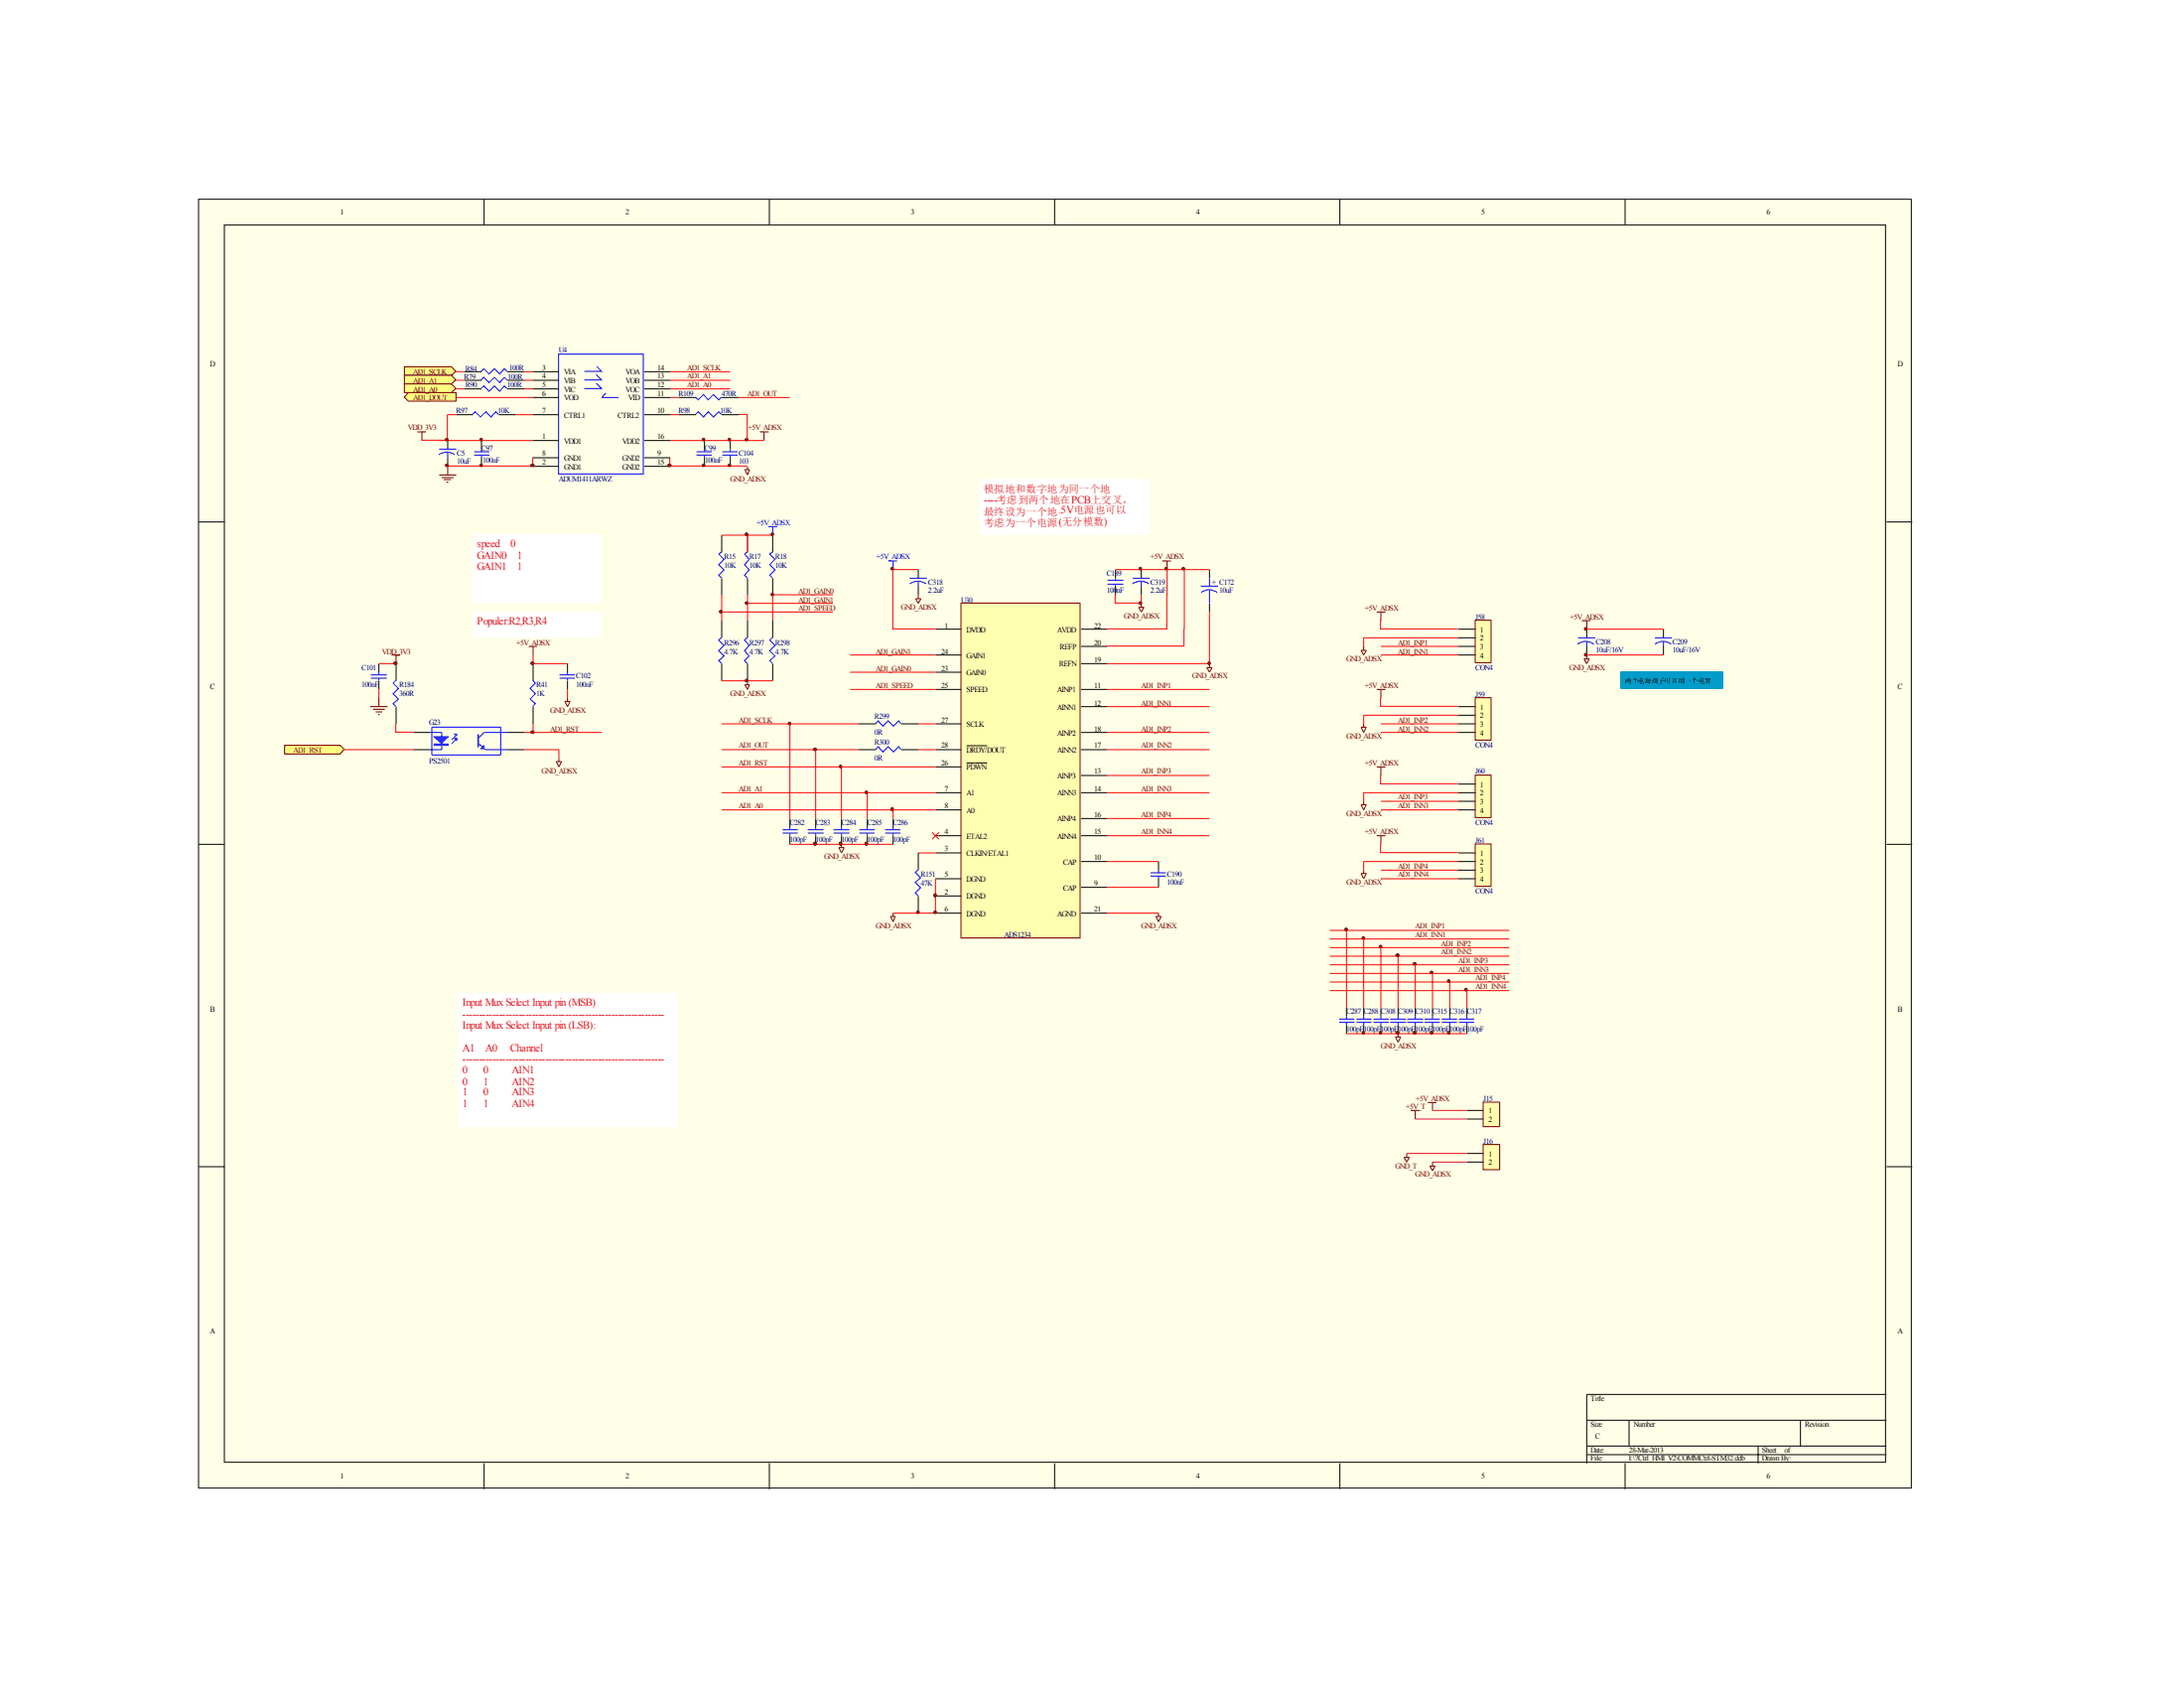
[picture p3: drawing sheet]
<svg xmlns="http://www.w3.org/2000/svg" width="279mm" height="216mm" viewBox="0 0 279 216" stroke-linecap="round" stroke-linejoin="round" font-family="sans-serif">
<path d="M25.4 25.5h219.1v164.8h-219.1z" fill="#ffffe8"/>
<g fill="none" stroke="#000" stroke-width=".13">
<path d="M25.4 25.5h219.1v164.8h-219.1zM28.7 28.8h212.5v158.2h-212.5zM61.9 25.5v3.3M98.4 25.5v3.3M134.9 25.5v3.3M171.4 25.5v3.3M207.9 25.5v3.3M25.4 66.8h3.3M241.3 66.8h3.3M109.9 92.6h2.2M109.9 95.9h2.2M115.3 92.6h2.2"/>
<path d="M115.3 95.9h2.2M25.4 108h3.3M241.3 108h3.3M25.4 149.2h3.3M241.3 149.2h3.3M241.3 178.4h-38.3v8.8M61.9 187.2v3.3M98.4 187.2v3.3M134.9 187.2v3.3M171.4 187.2v3.3M203 181.7h38.3M203 185h38.3"/>
<path d="M203 186.1h38.3M207.9 187.2v3.3M208.4 181.7v3.3M224.9 185v2.2M230.3 181.7v3.3"/>
</g>
<path d="M112 92.5l.4-.3 .5 .7 .7-.7 .7 .7 .7-.7 .2 .3M112 95.8l.4-.3 .5 .7 .7-.7 .7 .7 .7-.7 .2 .3" fill="none" stroke="#00f" stroke-width=".13"/>
<path d="M123 77.2h15.2v42.8h-15.2z" fill="#ffffb0"/>
<path d="M122.9 77.1h15.3v42.9h-15.3zM148.7 71.8h1.1M149.3 71.8v1.1" fill="none" stroke="#800000" stroke-width=".13"/>
<g fill="none" stroke="#000" stroke-width=".13">
<path d="M92.3 68.5v2.2M92.3 74v2.1M92.3 79.4v2.2M95.6 68.5v2.2M95.6 74v2.1M95.6 79.4v2.2M98.8 68.5v2.2M98.8 74v2.1M98.8 79.4v2.2M117.5 72.9v1.1M117.5 75v1.1M146 72.9v1.1"/>
<path d="M146 75v1.1M154.7 72.9v1.1M154.7 77.2v1.1M92.3 84.9v2.2M95.6 84.9v2.2M98.8 84.9v2.2M119.7 80.5h3.3M119.7 88.2h3.3M119.7 95.9h3.3M119.7 86h3.3M119.7 83.8h3.3M119.7 98.1h3.3"/>
<path d="M119.7 92.6h3.3M123.7 97.6h2.6M123.7 95.4h2.6M138.3 80.5h3.3M138.3 88.2h3.3M138.3 90.4h3.3M138.3 99.2h3.3M138.3 95.9h3.3M138.3 93.7h3.3M138.3 84.9h3.3M138.3 82.7h3.3M101 104.7v1.1"/>
<path d="M101 106.9v1.1M104.4 104.7v1.1M104.4 106.9v1.1M107.7 104.7v1.1M107.7 106.9v1.1M111 104.7v1.1M111 106.9v1.1M114.3 104.7v1.1M114.3 106.9v1.1M119.7 114.6h3.3M119.7 109.1h3.3M119.7 106.9h3.3"/>
<path d="M119.7 112.4h3.3M119.7 116.8h3.3M119.7 101.4h3.3M119.7 103.6h3.3M138.3 106.9h3.3M138.3 116.8h3.3M138.3 101.4h3.3M138.3 113.5h3.3M138.3 110.2h3.3M138.3 104.7h3.3M148.2 110.2v1.1M148.2 112.4v1.1"/>
<path d="M172.3 128.9v1.1M172.3 131.1v1.1M174.5 128.9v1.1M174.5 131.1v1.1M176.7 128.9v1.1M176.7 131.1v1.1M178.9 128.9v1.1M178.9 131.1v1.1M181.1 128.9v1.1M181.1 131.1v1.1M183.3 128.9v1.1M183.3 131.1v1.1"/>
<path d="M185.5 128.9v1.1M185.5 131.1v1.1M187.7 128.9v1.1M187.7 131.1v1.1"/>
</g>
<g fill="none" stroke="#00f" stroke-width=".13">
<path d="M92.3 70.6l-.4 .3 .7 .6-.7 .7 .7 .7-.7 .7 .4 .3M95.6 70.6l-.4 .3 .6 .6-.6 .7 .6 .7-.6 .7 .4 .3M98.3 67.4h1.1M98.8 70.6l-.3 .3 .6 .6-.6 .7 .6 .7-.6 .7 .3 .3M98.8 67.4v1.1M113.7 71.8h1.1M114.3 71.8v1.1M116.4 74h2.2M116.4 74.7a1.7 1.7 0 0 1 2.1 0M117.5 74.4v.6M144.9 74.7a1.78 1.78 0 0 1 2.1 0M144.9 74h2.2"/>
<path d="M146 74.4v.6M153.6 75h2.2M153.7 75.8a1.7 1.7 0 0 1 2 0M154.7 74v1M154.7 75.5v1.7M92.3 81.5l-.4 .4 .7 .6-.7 .7 .7 .7-.7 .6 .4 .3M95.6 81.5l-.4 .4 .6 .6-.6 .7 .6 .7-.6 .6 .4 .3M98.8 81.5l-.3 .4 .6 .6-.6 .7 .6 .7-.6 .6 .3 .3M100.1 106.6h2M100.1 106.1h2M101 105.8v.3M101 106.6v.3"/>
<path d="M103.3 106.6h2.1M103.3 106.1h2.1M104.4 105.8v.3M104.4 106.6v.3M106.6 106.6h2.1M106.6 106.1h2.1M107.7 105.8v.3M107.7 106.6v.3M109.9 106.6h2M109.9 106.1h2M111 105.8v.3M111 106.6v.3"/>
<path d="M113.2 106.6h2M113.2 106.1h2M114.3 105.8v.3M114.3 106.6v.3M147.2 112.1h1.9M147.2 111.6h1.9M148.2 111.3v.3M148.2 112.1v.3M171.3 130.8h2M171.3 130.3h2M172.3 130v.3M172.3 130.8v.3"/>
<path d="M173.5 130.8h2M173.5 130.3h2M174.5 130v.3M174.5 130.8v.3M175.7 130.8h2M175.7 130.3h2M176.7 130v.3M176.7 130.8v.3M177.8 130.8h2.1M177.8 130.3h2.1M178.9 130v.3M178.9 130.8v.3"/>
<path d="M180 130.8h2.1M180 130.3h2.1M181.1 130v.3M181.1 130.8v.3M182.2 130.8h2M182.2 130.3h2M183.3 130v.3M183.3 130.8v.3M184.4 130.8h2M184.4 130.3h2M185.5 130v.3M185.5 130.8v.3"/>
<path d="M186.6 130.8h2M186.6 130.3h2M187.7 130v.3M187.7 130.8v.3"/>
</g>
<g fill="none" stroke="#f00" stroke-width=".13">
<path d="M92.3 68.5h6.5M92.3 76.1v3.3M92.3 78.3h14.3M95.6 68.5v2.2M95.6 76.1v3.3M95.6 77.2h11M106.6 76.1h-7.8v3.3M114.2 72.8v7.6h5.4M114.3 72.9h3.2M146 72.9h8.7M146 76.1v1.1M149.3 76v4.4h-7.7"/>
<path d="M149.3 72.9v3.2M154.7 78.3v6.6h-3.2M92.3 87.1h6.5M92.3 92.6h17.6M92.3 95.9h17.6M92.3 98.1h27.4M101 92.6v12.1M104.4 95.9v8.8M107.7 98.1v6.6M108.8 83.8h10.9M108.8 86h10.9M108.8 88.2h10.9"/>
<path d="M117.5 92.6h2.2M117.5 95.9h2.2M141.6 88.2h13.1M141.6 95.9h13.1M141.6 84.9h2.2M141.6 90.4h13.1M141.6 93.7h13.1M141.6 99.2h13.1M151.5 80.4v2.2h-9.9M92.3 103.6h27.4M99.9 101.4h19.8M101 108h13.3"/>
<path d="M111 101.4v3.3M114.3 103.6v1.1M117.5 109.1h2.2M119.3 106.5l.8 .8M119.7 112.4v4.4h-5.4M120.1 106.5l-.8 .8M141.6 101.4h13.1M141.6 116.8h6.6M141.6 110.2h6.6M141.6 113.5h6.6M141.6 104.7h13.1M141.6 106.9h13.1"/>
<path d="M170.1 119h23M172.3 119v9.9M170.1 120.1h23M170.1 121.2h23M170.1 122.3h23M170.1 123.4h23M170.1 124.5h23M170.1 125.6h23M170.1 126.7h23M172.3 132.2h15.4M174.5 120.1v8.8M176.7 121.2v7.7"/>
<path d="M178.9 122.3v6.6M181.1 123.4v5.5M183.3 124.5v4.4M185.5 125.6v3.3M187.7 126.7v2.2"/>
</g>
<path d="M188.8 99.2h2v5.4h-2z" fill="#ffffb0"/>
<path d="M188.7 99.1h2.1v5.5h-2.1z" fill="none" stroke="#800000" stroke-width=".13"/>
<path d="M186.6 100.3h2.2M186.6 101.4h2.2M186.6 102.5h2.2M186.6 103.6h2.2" fill="none" stroke="#000" stroke-width=".13"/>
<path d="M188.8 108h2v5.4h-2z" fill="#ffffb0"/>
<path d="M188.7 107.9h2.1v5.5h-2.1z" fill="none" stroke="#800000" stroke-width=".13"/>
<path d="M186.6 109.1h2.2M186.6 110.2h2.2M186.6 111.3h2.2M186.6 112.4h2.2" fill="none" stroke="#000" stroke-width=".13"/>
<path d="M188.8 89.3h2v5.4h-2z" fill="#ffffb0"/>
<path d="M188.7 89.2h2.1v5.5h-2.1z" fill="none" stroke="#800000" stroke-width=".13"/>
<path d="M186.6 90.4h2.2M186.6 91.5h2.2M186.6 92.6h2.2M186.6 93.7h2.2" fill="none" stroke="#000" stroke-width=".13"/>
<path d="M188.8 79.4h2v5.4h-2z" fill="#ffffb0"/>
<path d="M176.1 78.3h1.1M176.7 78.3v1.1M188.7 79.3h2.1v5.5h-2.1zM202.4 79.4h1.1M203 79.4v1.1M176.1 88.2h1.1M176.1 98.1h1.1M176.7 88.2v1.1M176.7 98.1v1.1M176.1 106.9h1.1M176.7 106.9v1.1" fill="none" stroke="#800000" stroke-width=".13"/>
<path d="M142.7 72.9v1.1M142.7 75v1.1M186.6 80.5h2.2M186.6 81.6h2.2M186.6 82.7h2.2M186.6 83.8h2.2" fill="none" stroke="#000" stroke-width=".13"/>
<g fill="none" stroke="#f00" stroke-width=".13">
<path d="M142.7 76v1.1h3.3M142.7 72.9h3.3M151.5 72.9v7.6M176.6 79.3v1.1h9.9M143.8 84.9h7.7M176.6 89.2v1.1h9.9M176.6 99.1v1.1h9.9M176.7 82.7h9.9M176.7 83.8h9.9M176.7 92.6h9.9M176.7 93.7h9.9M186.6 81.6h-12.1v1.1"/>
<path d="M186.6 91.5h-12.1v1.1M203 83.8h9.8M203 80.5h9.8M92.3 101.4h7.6M176.6 107.9v1.2h9.9M176.7 102.5h9.9M176.7 103.6h9.9M176.7 111.3h9.9M176.7 112.4h9.9M186.6 101.4h-12.1v1.1M186.6 110.2h-12.1v1.1"/>
</g>
<path d="M141.7 74.7h2M141.7 74.2h2M142.7 74v.2M142.7 74.7v.3" fill="none" stroke="#00f" stroke-width=".13"/>
<path d="M60.5 78.3h16.4v3.1h-16.4z" fill="#fff"/>
<path d="M60.5 78.2h16.4v3.2h-16.4z" fill="none" stroke="#fff" stroke-width=".13"/>
<path d="M58.7 127.2h28v16.9h-28z" fill="#fff"/>
<path d="M58.6 127.1h28.1v17h-28.1z" fill="none" stroke="#fff" stroke-width=".13"/>
<g fill="#800000" stroke="#800000" stroke-width=".13">
<path d="M114 103.4h.3v.3h-.3z" fill-rule="evenodd"/>
<path d="M104.1 95.7h.3v.3h-.3z" fill-rule="evenodd"/>
<path d="M119.5 114.4h.3v.3h-.3z" fill-rule="evenodd"/>
<path d="M110.7 107.8h.2v.3h-.2z" fill-rule="evenodd"/>
<circle cx="95.5" cy="77.1" r=".17"/>
<circle cx="92.2" cy="78.2" r=".17"/>
<circle cx="110.8" cy="101.3" r=".17"/>
<circle cx="107.5" cy="98" r=".17"/>
<circle cx="101" cy="92.5" r=".17"/>
<circle cx="151.4" cy="72.7" r=".17"/>
<circle cx="119.6" cy="116.7" r=".17"/>
<circle cx="98.8" cy="76" r=".17"/>
<circle cx="95.5" cy="68.3" r=".17"/>
<circle cx="104.3" cy="107.9" r=".21"/>
<circle cx="145.9" cy="72.7" r=".17"/>
<circle cx="117.4" cy="116.7" r=".17"/>
</g>
<path d="M203 80.5v1.1M203 82.7v1.1M212.8 80.5v1.1M212.8 82.7v1.1M117.5 109.1v2.2M117.5 114.6v2.2" fill="none" stroke="#000" stroke-width=".13"/>
<path d="M201.8 82.4a1.7 1.7 0 0 1 2.1 0M201.9 81.6h2.2M203 82.1v.6M211.7 81.6h2.2M211.7 82.4a1.7 1.7 0 0 1 2.1 0M212.8 82.1v.6M117.4 111.3l-.3 .3 .7 .7-.7 .6 .7 .6-.7 .7 .3 .4" fill="none" stroke="#00f" stroke-width=".13"/>
<path d="M207.4 86h13v2.1h-13z" fill="#009cca"/>
<path d="M207.3 85.9h13.1v2.2h-13.1z" fill="none" stroke="#009cca" stroke-width=".13"/>
<path d="M125.5 61.4h21.5v6.9h-21.5z" fill="#fff"/>
<path d="M125.4 61.3h21.6v7h-21.6z" fill="none" stroke="#fff" stroke-width=".13"/>
<path d="M189.8 141.1h2.1v3h-2.1z" fill="#ffffb0"/>
<path d="M180.5 142h1.1M181.1 142v1.1M189.7 141h2.2v3.1h-2.2z" fill="none" stroke="#800000" stroke-width=".13"/>
<path d="M187.7 142h2.1M187.7 143.1h2.1" fill="none" stroke="#000" stroke-width=".13"/>
<path d="M181.1 143.1h6.6M183.3 142h4.4" fill="none" stroke="#ee0e22" stroke-width=".13"/>
<path d="M189.8 146.5h2.1v3.1h-2.1z" fill="#ffffb0"/>
<path d="M179.6 148h.7l-.3 .6zM180 147.5v.5M189.7 146.4h2.2v3.2h-2.2z" fill="none" stroke="#800000" stroke-width=".13"/>
<path d="M187.7 147.5h2.1M187.7 148.6h2.1" fill="none" stroke="#000" stroke-width=".13"/>
<path d="M180 147.5h7.7M183.3 148.6h4.4" fill="none" stroke="#ee0e22" stroke-width=".13"/>
<path d="M52.2 50.2h6.1v1.1h-6.1l-.5-.5z" fill-rule="evenodd" fill="#ffff80" stroke="#800000" stroke-width=".13"/>
<path d="M57.3 56.3v1.1M57.3 58.5v1.1M58.4 53h2.1M61.6 56.3v1.1M61.6 58.5v1.1M63.8 53h2.2M86.8 53h2.2M90.1 56.3v1.1M90.1 58.5v1.1M92.3 53h2.2M93.4 56.3v1.1M93.4 58.5v1.1" fill="none" stroke="#000" stroke-width=".13"/>
<g fill="none" stroke="#00f" stroke-width=".13">
<path d="M56.1 58.2a1.7 1.7 0 0 1 2.1 0M56.2 57.4h2.2M57.3 57.9v.6M60.5 53l.3-.3 .7 .6 .6-.6 .7 .6 .6-.6 .4 .3M60.7 58.2h1.9M60.7 57.8h1.9M61.6 57.4v.4M61.6 58.2v.3M89 53l.3-.3 .7 .6 .6-.6 .7 .6 .6-.6 .4 .3M89.1 58.2h2M89.1 57.8h2M90.1 57.4v.4"/>
<path d="M90.1 58.2v.3M92.4 58.2h2M92.4 57.8h2M93.4 57.4v.4M93.4 58.2v.3"/>
</g>
<path d="M53.4 55.2h1.1M54 55.2v1.1M57.3 59.6v1.1M95.6 59.6v.5M97.2 55.2h1.1M97.7 55.2v1.1M56.2 60.7h2.2M56.5 61.1h1.5M56.8 61.3h.9M57.1 61.7h.3M95.3 60.1h.6l-.3 .6z" fill="none" stroke="#800000" stroke-width=".13"/>
<path d="M56.2 56.3h12M57.2 53v3.3h-3.3M57.3 53h1.1M66 53h2.2M85.7 58.5v1.1h9.9M85.7 53h1.1M85.7 56.3h12M94.5 53h1.1v3.3" fill="none" stroke="#f00" stroke-width=".13"/>
<g fill="#ffff80" stroke="#800000" stroke-width=".13">
<path d="M51.7 46.9h6l.6 .6-.6 .5h-6z" fill-rule="evenodd"/>
<path d="M51.7 48h6l.6 .6-.6 .5h-6z" fill-rule="evenodd"/>
<path d="M51.7 49.1h6l.6 .6-.6 .5h-6z" fill-rule="evenodd"/>
</g>
<g fill="none" stroke="#000" stroke-width=".13">
<path d="M59.4 47.5h2.2M59.4 48.6h2.2M59.4 49.7h2.2M64.9 47.5h2.2M64.9 48.6h2.2M64.9 49.7h2.2M86.8 50.8h2.2M92.3 50.8h2.2M48.5 84.9v1.1M48.5 87.1v1.1M50.7 84.9v2.2M50.7 90.4v2.2"/>
<path d="M52.9 93.7h2.2M52.9 95.9h2.2M64.9 93.7h2.2M64.9 95.9h2.2M68.2 84.9v2.2M68.2 90.4v2.2M72.6 84.9v1.1M72.6 87.1v1.1"/>
</g>
<g fill="none" stroke="#00f" stroke-width=".13">
<path d="M61.6 47.5l.3-.3 .7 .6 .6-.6 .7 .6 .6-.6 .4 .3M61.6 48.6l.3-.3 .7 .6 .6-.6 .7 .6 .6-.6 .4 .3M61.6 49.7l.3-.3 .7 .6 .6-.6 .7 .6 .6-.6 .4 .3M89 50.8l.3 .3 .7-.6 .6 .6 .7-.6 .6 .6 .4-.3M47.5 86.7h2M47.5 86.3h2M48.5 86v.3M48.5 86.7v.4M50.6 87l-.3 .4 .7 .7-.7 .6 .7 .7-.7 .6 .3 .3M55.1 93.7h1.4v2.2h-1.4M55.2 93h8.9v3.6h-8.9zM58.5 94.4l-.7 .7"/>
<path d="M58.5 93.9l-.7 .7M61.3 95.1l.8 .8h2.8M64.9 93.7h-3l-.6 .7M68.2 87l.3 .4-.7 .7 .7 .6-.7 .7 .7 .6-.3 .3M71.6 86.7h1.9M71.6 86.3h1.9M72.6 86v.3M72.6 86.7v.4"/>
</g>
<path d="M58.4 47.5h1M58.4 48.6h1M58.4 49.7h1M85.7 50.8h1.1" fill="none" stroke="#ee0e22" stroke-width=".13"/>
<g fill="none" stroke="#f00" stroke-width=".13">
<path d="M58.4 50.8h9.8M67.1 49.7h1.1M67.1 48.6h1.1M67.1 47.5h1.1M85.7 49.7h7.7M85.7 48.6h7.7M85.7 47.5h7.7M94.5 50.8h6.5M44.1 95.9h8.8M48.5 84.9h2.2M48.5 88.2v1.1M50.6 92.5v1.1h2.2"/>
<path d="M67.1 95.9h4.4v1.1M67.1 93.7h9.9M68.2 83.8v1.1h4.4M68.2 92.6v1.1M72.6 88.2v1.1"/>
</g>
<g fill="#800000" stroke="#800000" stroke-width=".13">
<path d="M68 84.7h.3v.3h-.3z" fill-rule="evenodd"/>
<path d="M68 93.5h.3v.3h-.3z" fill-rule="evenodd"/>
<path d="M50.4 84.7h.3v.3h-.3z" fill-rule="evenodd"/>
<path d="M107.4 107.8h.2v.3h-.2z" fill-rule="evenodd"/>
<path d="M180.8 132h.3v.2h-.3z" fill-rule="evenodd"/>
<path d="M180.8 123.2h.3v.2h-.3z" fill-rule="evenodd"/>
<path d="M178.6 122.1h.3v.2h-.3z" fill-rule="evenodd"/>
<path d="M178.6 132h.3v.2h-.3z" fill-rule="evenodd"/>
<circle cx="61.6" cy="56.2" r=".17"/>
<circle cx="57.2" cy="56.2" r=".17"/>
<circle cx="90" cy="56.2" r=".17"/>
<circle cx="90" cy="59.5" r=".17"/>
<circle cx="93.3" cy="56.2" r=".17"/>
<circle cx="93.3" cy="59.5" r=".17"/>
<circle cx="95.5" cy="56.2" r=".17"/>
<circle cx="149.2" cy="72.7" r=".17"/>
<circle cx="145.9" cy="77.1" r=".17"/>
<circle cx="154.7" cy="84.8" r=".17"/>
<circle cx="183.1" cy="132.1" r=".17"/>
<circle cx="185.3" cy="132.1" r=".17"/>
<circle cx="176.6" cy="132.1" r=".17"/>
<circle cx="174.4" cy="132.1" r=".17"/>
<circle cx="187.5" cy="126.6" r=".17"/>
<circle cx="185.3" cy="125.5" r=".17"/>
<circle cx="183.1" cy="124.4" r=".17"/>
<circle cx="176.6" cy="121.1" r=".17"/>
<circle cx="174.4" cy="120" r=".17"/>
<circle cx="172.2" cy="118.9" r=".17"/>
<circle cx="202.9" cy="80.4" r=".17"/>
<circle cx="202.9" cy="83.7" r=".17"/>
<circle cx="114.1" cy="72.7" r=".17"/>
<circle cx="98.8" cy="68.3" r=".17"/>
<circle cx="95.5" cy="87" r=".17"/>
</g>
<g fill="none" stroke="#800000" stroke-width=".13">
<path d="M117.1 76.6h.7l-.3 .6zM117.5 76.1v.5M145.7 77.7h.6l-.3 .6zM146 77.2v.5M47.4 90.4h2.2M47.7 90.7h1.5M48 91.1h.9M48.4 91.4h.2M48.5 89.3v1.1M50.1 83.8h1.1M50.7 83.8v1.1M67.7 82.7h1"/>
<path d="M68.2 82.7v1.1M71.2 97.4h.6l-.3 .7zM71.5 97v.4M72.3 89.7h.6l-.3 .7zM72.6 89.3v.4M95.3 87.6h.6l-.3 .6zM95.6 87.1v.5M154.4 85.4h.7l-.4 .6zM154.7 84.9v.5M174.1 83.2h.7l-.3 .6zM174.1 93h.7l-.3 .7zM174.5 82.7v.5"/>
<path d="M174.5 92.6v.4M202.6 84.3h.7l-.3 .6zM203 83.8v.5M107.3 108.4h.7l-.3 .7zM107.7 108v.4M113.9 117.2h.6l-.2 .7zM114.3 116.8v.4M147.9 117.2h.6l-.3 .7zM148.2 116.8v.4M174.1 102.9h.7l-.3 .7zM174.1 111.7h.7l-.3 .7zM174.5 102.5v.4"/>
<path d="M174.5 111.3v.4M178.5 132.6h.7l-.3 .7zM178.9 132.2v.4M182.7 141h1.1M182.9 149.1h.7l-.3 .6zM183.3 141v1M183.3 148.6v.5"/>
</g>
<g fill="#00f" stroke="#00f" stroke-width=".13">
<path d="M55.5 94.2h1.8l-.8 .9z"/>
<path d="M58.2 93.9h.2v.2z"/>
<path d="M58.2 94.4h.2v.3z"/>
<path d="M61.9 95.4v.4h-.3z"/>
<path d="M55.5 95.2h1.8v.1h-1.8z" fill-rule="evenodd"/>
<path d="M61.1 94h.1v1.5h-.1z" fill-rule="evenodd"/>
</g>
<path d="M36.4 95.3h7.1l.5 .5-.5 .6h-7.1z" fill-rule="evenodd" fill="#ffff80" stroke="#800000" stroke-width=".13"/>
<path d="M68.2 58.5v1.1h-11" fill="none" stroke="#f00" stroke-width=".13"/>
<g fill="#800000" stroke="#800000" stroke-width=".13">
<path d="M68 59.4h.3v.2h-.3z" fill-rule="evenodd"/>
<path d="M85.5 59.4h.3v.2h-.3z" fill-rule="evenodd"/>
<circle cx="57.2" cy="59.5" r=".17"/>
<circle cx="61.6" cy="59.5" r=".17"/>
</g>
<path d="M71.5 45.3h10.8v15.3h-10.8zM76.3 47.9l.7 .7h-2.2M76.3 49l.7 .7h-2.2M76.4 46.9l.6 .6h-2.2M77.5 50.2l-.5 .6h2.1" fill="none" stroke="#00f" stroke-width=".13"/>
<g fill="none" stroke="#000" stroke-width=".13">
<path d="M68.2 59.6h3.3M68.2 50.8h3.3M68.2 49.7h3.3M68.2 48.6h3.3M68.2 47.5h3.3M68.2 58.5h3.3M68.2 53h3.3M68.2 56.3h3.3M82.4 59.6h3.3M82.4 50.8h3.3M82.4 49.7h3.3M82.4 48.6h3.3"/>
<path d="M82.4 47.5h3.3M82.4 58.5h3.3M82.4 53h3.3M82.4 56.3h3.3"/>
</g>
<path d="M60.5 68.5h16.4v8.5h-16.4z" fill="#fff"/>
<path d="M60.5 68.4h16.4v8.6h-16.4z" fill="none" stroke="#fff" stroke-width=".13"/>
<g font-size="1.4" fill="#ee0e22">
<text x="125.9" y="64.4">----考虑到两个地在PCB上交叉，</text>
<text x="61" y="70">speed</text>
<text x="61" y="71.5">GAIN0</text>
<text x="65.3" y="70">0</text>
<text x="66.2" y="71.5">1</text>
<text x="61" y="72.9">GAIN1</text>
<text x="66.2" y="72.9">1</text>
<text x="61" y="79.9">Populer:R2,R3,R4</text>
<text x="59.2" y="128.7">Input Mux Select Input pin (MSB)</text>
<text x="59.2" y="130.1">-------------------------------------------------------------</text>
<text x="59.2" y="131.6">Input Mux Select Input pin (LSB):</text>
<text x="59.2" y="134.5">A1</text>
<text x="59.2" y="135.9">-------------------------------------------------------------</text>
<text x="59.2" y="137.3">0</text>
<text x="61.8" y="137.3">0</text>
<text x="62.1" y="134.5">A0</text>
<text x="65.3" y="134.5">Channel</text>
<text x="65.5" y="137.3">AIN1</text>
<text x="59.2" y="138.8">0</text>
<text x="59.2" y="140.1">1</text>
<text x="59.2" y="141.6">1</text>
<text x="61.8" y="138.8">1</text>
<text x="61.8" y="140.1">0</text>
<text x="61.8" y="141.6">1</text>
<text x="65.5" y="138.8">AIN2</text>
<text x="65.5" y="140.1">AIN3</text>
<text x="65.5" y="141.6">AIN4</text>
</g>
<g font-size="1.3" fill="#ee0e22">
<text x="125.9" y="65.9">最终设为一个地.5V电源也可以</text>
<text x="125.9" y="63">模拟地和数字地为同一个地</text>
<text x="125.9" y="67.3">考虑为一个电源(无分模数)</text>
</g>
<g font-size="1">
<text x="43.5" y="27.4">1</text>
<text x="80" y="27.4">2</text>
<text x="116.5" y="27.4">3</text>
<text x="153" y="27.4">4</text>
<text x="189.5" y="27.4">5</text>
<text x="226" y="27.4">6</text>
<text x="26.8" y="46.9">D</text>
<text x="69.3" y="47.3">3</text>
<text x="72.1" y="47.9">VIA</text>
<text x="80" y="47.9">VOA</text>
<text x="84.1" y="47.3">14</text>
<text x="242.8" y="46.9">D</text>
<text x="69.3" y="50.6">6</text>
<text x="69.3" y="49.5">5</text>
<text x="69.3" y="48.4">4</text>
<text x="69.3" y="52.8">7</text>
<text x="72.1" y="51.2">VOD</text>
<text x="72.1" y="50.1">VIC</text>
<text x="72.1" y="49">VIB</text>
<text x="72.1" y="53.4">CTRL1</text>
<text x="79" y="53.4">CTRL2</text>
<text x="80" y="50.1">VOC</text>
<text x="80" y="49">VOB</text>
<text x="80.4" y="51.2">VID</text>
<text x="84.1" y="49.5">12</text>
<text x="84.1" y="48.4">13</text>
<text x="84.1" y="50.6">11</text>
<text x="84.1" y="52.8">10</text>
<text x="69.3" y="59.4">2</text>
<text x="69.3" y="56.1">1</text>
<text x="69.3" y="58.3">8</text>
<text x="72.1" y="56.7">VDD1</text>
<text x="72.1" y="58.9">GND1</text>
<text x="79.6" y="58.9">GND2</text>
<text x="79.6" y="56.7">VDD2</text>
<text x="84.1" y="58.3">9</text>
<text x="84.1" y="56.1">16</text>
<text x="84.1" y="59.4">15</text>
<text x="72.1" y="60">GND1</text>
<text x="79.6" y="60">GND2</text>
<text x="120.4" y="83.6">24</text>
<text x="120.8" y="80.3">1</text>
<text x="123.6" y="80.8">DVDD</text>
<text x="135.2" y="80.8">AVDD</text>
<text x="135.6" y="83">REFP</text>
<text x="140" y="82.5">20</text>
<text x="140" y="80.3">22</text>
<text x="189.3" y="80.8">1</text>
<text x="189.3" y="81.9">2</text>
<text x="189.3" y="83">3</text>
<text x="26.8" y="88.1">C</text>
<text x="120.4" y="85.8">23</text>
<text x="120.4" y="88">25</text>
<text x="123.6" y="86.4">GAIN0</text>
<text x="123.6" y="84.2">GAIN1</text>
<text x="123.6" y="88.6">SPEED</text>
<text x="135.2" y="88.6">AINP1</text>
<text x="135.5" y="85.3">REFN</text>
<text x="140" y="88">11</text>
<text x="140" y="84.7">19</text>
<text x="189.3" y="84.2">4</text>
<text x="242.8" y="88.1">C</text>
<text x="120.4" y="92.4">27</text>
<text x="120.4" y="95.7">28</text>
<text x="123.6" y="93">SCLK</text>
<text x="135.2" y="90.8">AINN1</text>
<text x="135.2" y="94.1">AINP2</text>
<text x="140" y="90.2">12</text>
<text x="140" y="95.7">17</text>
<text x="140" y="93.5">18</text>
<text x="189.3" y="90.8">1</text>
<text x="189.3" y="91.9">2</text>
<text x="189.3" y="93">3</text>
<text x="189.3" y="94.1">4</text>
<text x="120.4" y="97.9">26</text>
<text x="120.8" y="101.2">7</text>
<text x="123.6" y="101.8">A1</text>
<text x="123.6" y="98.5">PDWN</text>
<text x="123.6" y="96.3">DRDY/DOUT</text>
<text x="135.2" y="99.6">AINP3</text>
<text x="135.2" y="101.8">AINN3</text>
<text x="135.2" y="96.3">AINN2</text>
<text x="140" y="99">13</text>
<text x="140" y="101.2">14</text>
<text x="189.3" y="100.7">1</text>
<text x="189.3" y="101.8">2</text>
<text x="120.8" y="106.7">4</text>
<text x="120.8" y="103.4">8</text>
<text x="123.6" y="107.3">ETAL2</text>
<text x="123.6" y="104">A0</text>
<text x="135.2" y="107.3">AINN4</text>
<text x="135.2" y="105.1">AINP4</text>
<text x="140" y="106.7">15</text>
<text x="140" y="104.5">16</text>
<text x="189.3" y="102.9">3</text>
<text x="189.3" y="104">4</text>
<text x="120.8" y="108.9">3</text>
<text x="120.8" y="112.2">5</text>
<text x="123.6" y="109.5">CLKIN/ETAL1</text>
<text x="123.6" y="112.8">DGND</text>
<text x="136" y="113.9">CAP</text>
<text x="136" y="110.6">CAP</text>
<text x="140" y="113.3">9</text>
<text x="140" y="110">10</text>
<text x="189.3" y="109.5">1</text>
<text x="189.3" y="110.6">2</text>
<text x="189.3" y="111.7">3</text>
<text x="189.3" y="112.8">4</text>
<text x="120.8" y="114.4">2</text>
<text x="120.8" y="116.6">6</text>
<text x="123.6" y="115">DGND</text>
<text x="123.6" y="117.2">DGND</text>
<text x="135.2" y="117.2">AGND</text>
<text x="140" y="116.6">21</text>
<text x="26.8" y="129.4">B</text>
<text x="242.8" y="129.4">B</text>
<text x="190.4" y="142.4">1</text>
<text x="190.4" y="143.5">2</text>
<text x="190.4" y="147.9">1</text>
<text x="190.4" y="149">2</text>
<text x="26.8" y="170.6">A</text>
<text x="242.8" y="170.6">A</text>
<text x="203.5" y="179.2">Title</text>
<text x="203.5" y="182.5">Size</text>
<text x="203.5" y="185.8">Date:</text>
<text x="204.1" y="184.1">C</text>
<text x="208.4" y="185.8">28-Mar-2013</text>
<text x="209" y="182.5">Number</text>
<text x="225.4" y="185.8">Sheet</text>
<text x="228.3" y="185.8">of</text>
<text x="230.9" y="182.5">Revision</text>
<text x="43.5" y="189.1">1</text>
<text x="80" y="189.1">2</text>
<text x="116.5" y="189.1">3</text>
<text x="153" y="189.1">4</text>
<text x="189.5" y="189.1">5</text>
<text x="203.5" y="186.9">File:</text>
<text x="208.4" y="186.9">I:\7Ctrl_HMI_V2\COMMCtrl-STM32.ddb</text>
<text x="225.4" y="186.9">Drawn By:</text>
<text x="226" y="189.1">6</text>
</g>
<g font-size="1" fill="#800000">
<text x="52.8" y="47.9">AD1_SCLK</text>
<text x="87.9" y="47.3">AD1_SCLK</text>
<text x="52.8" y="51.2">AD1_DOUT</text>
<text x="52.8" y="49">AD1_A1</text>
<text x="52.8" y="50.1">AD1_A0</text>
<text x="87.9" y="49.5">AD1_A0</text>
<text x="87.9" y="48.4">AD1_A1</text>
<text x="95.6" y="50.6">AD1_OUT</text>
<text x="52.2" y="55">VDD_3V3</text>
<text x="95.7" y="55">+5V_ADSX</text>
<text x="93.4" y="61.5">GND_ADSX</text>
<text x="147.2" y="71.5">+5V_ADSX</text>
<text x="102.1" y="75.9">AD1_GAIN0</text>
<text x="102.1" y="77">AD1_GAIN1</text>
<text x="115.2" y="78">GND_ADSX</text>
<text x="48.9" y="83.6">VDD_3V3</text>
<text x="66" y="82.5">+5V_ADSX</text>
<text x="102.1" y="78.1">AD1_SPEED</text>
<text x="112" y="83.6">AD1_GAIN1</text>
<text x="143.8" y="79.1">GND_ADSX</text>
<text x="174.6" y="78.1">+5V_ADSX</text>
<text x="178.8" y="82.5">AD1_INP1</text>
<text x="178.8" y="83.6">AD1_INN1</text>
<text x="200.8" y="79.2">+5V_ADSX</text>
<text x="93.4" y="89">GND_ADSX</text>
<text x="112" y="88">AD1_SPEED</text>
<text x="112" y="85.8">AD1_GAIN0</text>
<text x="146" y="88">AD1_INP1</text>
<text x="152.5" y="86.8">GND_ADSX</text>
<text x="172.2" y="84.6">GND_ADSX</text>
<text x="174.6" y="88">+5V_ADSX</text>
<text x="200.8" y="85.7">GND_ADSX</text>
<text x="70.4" y="91.2">GND_ADSX</text>
<text x="70.4" y="93.5">AD1_RST</text>
<text x="94.5" y="92.4">AD1_SCLK</text>
<text x="94.5" y="95.7">AD1_OUT</text>
<text x="146" y="93.5">AD1_INP2</text>
<text x="146" y="90.2">AD1_INN1</text>
<text x="146" y="95.7">AD1_INN2</text>
<text x="172.2" y="94.5">GND_ADSX</text>
<text x="178.8" y="92.4">AD1_INP2</text>
<text x="178.8" y="93.5">AD1_INN2</text>
<text x="37.5" y="96.3">AD1_RST</text>
<text x="69.3" y="98.9">GND_ADSX</text>
<text x="94.5" y="97.9">AD1_RST</text>
<text x="94.5" y="101.2">AD1_A1</text>
<text x="146" y="99">AD1_INP3</text>
<text x="146" y="101.2">AD1_INN3</text>
<text x="174.6" y="97.9">+5V_ADSX</text>
<text x="94.5" y="103.4">AD1_A0</text>
<text x="146" y="104.5">AD1_INP4</text>
<text x="146" y="106.7">AD1_INN4</text>
<text x="172.2" y="104.4">GND_ADSX</text>
<text x="174.6" y="106.7">+5V_ADSX</text>
<text x="178.8" y="102.3">AD1_INP3</text>
<text x="178.8" y="103.4">AD1_INN3</text>
<text x="105.4" y="109.9">GND_ADSX</text>
<text x="172.2" y="113.2">GND_ADSX</text>
<text x="178.8" y="111.1">AD1_INP4</text>
<text x="178.8" y="112.2">AD1_INN4</text>
<text x="112" y="118.7">GND_ADSX</text>
<text x="146" y="118.7">GND_ADSX</text>
<text x="181" y="119.9">AD1_INN1</text>
<text x="181" y="118.8">AD1_INP1</text>
<text x="184.3" y="122.1">AD1_INN2</text>
<text x="184.3" y="121">AD1_INP2</text>
<text x="186.5" y="124.3">AD1_INN3</text>
<text x="186.5" y="123.2">AD1_INP3</text>
<text x="188.7" y="125.4">AD1_INP4</text>
<text x="188.7" y="126.5">AD1_INN4</text>
<text x="176.6" y="134.1">GND_ADSX</text>
<text x="179.8" y="141.9">+5V_T</text>
<text x="181.1" y="140.8">+5V_ADSX</text>
<text x="178.5" y="149.4">GND_T</text>
<text x="181" y="150.5">GND_ADSX</text>
</g>
<g font-size="1" fill="#000080">
<text x="59.5" y="47.5">R84</text>
<text x="65.1" y="47.3">100R</text>
<text x="71.5" y="45.1">U4</text>
<text x="58.3" y="52.8">R97</text>
<text x="59.4" y="48.5">R79</text>
<text x="59.5" y="49.5">R90</text>
<text x="63.7" y="52.8">10K</text>
<text x="64.9" y="49.5">100R</text>
<text x="64.9" y="48.5">100R</text>
<text x="86.8" y="52.8">R98</text>
<text x="86.8" y="50.7">R109</text>
<text x="92.1" y="52.8">10K</text>
<text x="92.3" y="50.7">470R</text>
<text x="58.4" y="58.2">C5</text>
<text x="58.4" y="59.3">10uF</text>
<text x="61.6" y="57.6">C97</text>
<text x="61.7" y="59.2">100nF</text>
<text x="90.1" y="57.6">C99</text>
<text x="90.2" y="59.2">100nF</text>
<text x="94.5" y="58.2">C104</text>
<text x="94.5" y="59.3">103</text>
<text x="71.5" y="61.6">ADUM1411ARWZ</text>
<text x="92.6" y="71.5">R15</text>
<text x="95.8" y="71.5">R17</text>
<text x="99.2" y="71.5">R18</text>
<text x="92.6" y="72.6">10K</text>
<text x="95.8" y="72.6">10K</text>
<text x="99.2" y="72.6">10K</text>
<text x="118.7" y="74.8">C318</text>
<text x="118.7" y="75.8">2.2uF</text>
<text x="122.9" y="77">U30</text>
<text x="141.6" y="73.7">C189</text>
<text x="141.6" y="75.8">100nF</text>
<text x="147.2" y="74.8">C319</text>
<text x="147.2" y="75.8">2.2uF</text>
<text x="155" y="74.8">+ C172</text>
<text x="156" y="75.8">10uF</text>
<text x="92.6" y="82.5">R296</text>
<text x="92.6" y="83.6">4.7K</text>
<text x="95.8" y="82.5">R297</text>
<text x="95.8" y="83.6">4.7K</text>
<text x="99.2" y="82.5">R298</text>
<text x="99.2" y="83.6">4.7K</text>
<text x="188.7" y="79.2">J58</text>
<text x="204.1" y="82.4">C208</text>
<text x="204.1" y="83.5">10uF/16V</text>
<text x="214" y="82.4">C209</text>
<text x="214" y="83.5">10uF/16V</text>
<text x="46.2" y="85.7">C101</text>
<text x="46.2" y="87.9">100nF</text>
<text x="51.1" y="87.9">R184</text>
<text x="51.1" y="89">360R</text>
<text x="68.6" y="87.9">R41</text>
<text x="68.6" y="89">1K</text>
<text x="73.7" y="86.8">C102</text>
<text x="73.7" y="87.9">100nF</text>
<text x="188.7" y="89.1">J59</text>
<text x="188.7" y="85.7">CON4</text>
<text x="54.9" y="92.7">G23</text>
<text x="111.9" y="91.9">R299</text>
<text x="111.9" y="94">0R</text>
<text x="111.9" y="95.2">R300</text>
<text x="188.7" y="95.6">CON4</text>
<text x="54.9" y="97.6">PS2501</text>
<text x="111.9" y="97.3">0R</text>
<text x="188.7" y="99">J60</text>
<text x="101" y="105.5">C282</text>
<text x="101" y="107.7">100pF</text>
<text x="104.3" y="105.5">C283</text>
<text x="104.3" y="107.7">100pF</text>
<text x="107.6" y="105.5">C284</text>
<text x="107.6" y="107.7">100pF</text>
<text x="110.9" y="105.5">C285</text>
<text x="110.9" y="107.7">100pF</text>
<text x="114.2" y="105.5">C286</text>
<text x="114.2" y="107.7">100pF</text>
<text x="188.7" y="105.6">CON4</text>
<text x="188.7" y="107.8">J61</text>
<text x="117.8" y="112.2">R151</text>
<text x="117.8" y="113.3">47K</text>
<text x="149.3" y="112.1">C190</text>
<text x="149.3" y="113.2">100nF</text>
<text x="128.4" y="119.9">ADS1234</text>
<text x="188.7" y="114.3">CON4</text>
<text x="172.2" y="129.7">C287 C288 C308 C309 C310 C315 C316 C317</text>
<text x="172.2" y="131.9">100pF100pF100pF100pF100pF100pF100pF100pF</text>
<text x="189.7" y="140.8">J15</text>
<text x="189.7" y="146.3">J16</text>
</g>
<g font-size="1" fill="#00f">
<text x="96.8" y="67.1">+5V_ADSX</text>
<text x="112.1" y="71.5">+5V_ADSX</text>
</g>
<text font-size=".9" x="207.9" y="87.4">两个电源端子用共用一个电容</text>
</svg>
